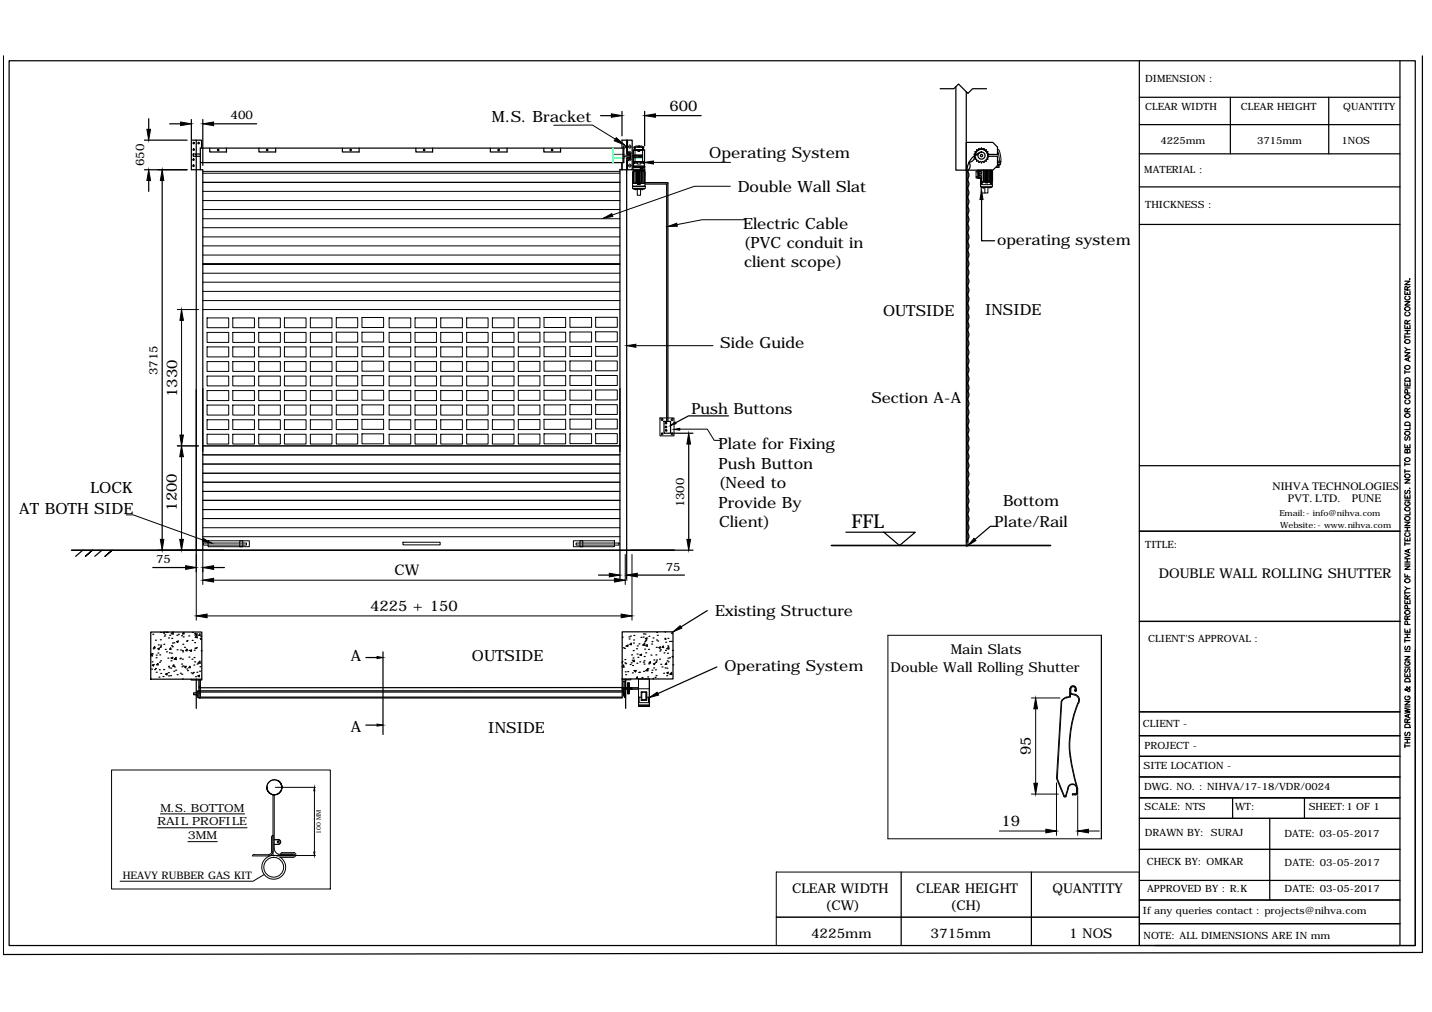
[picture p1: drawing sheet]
<svg xmlns="http://www.w3.org/2000/svg" width="297mm" height="210mm" viewBox="0 0 297 210" stroke-linecap="round" stroke-linejoin="round" font-family="sans-serif">
<!-- layer: 0 -->
<g fill="none" stroke="#000" stroke-width=".25">
<path d="M.7 11.6v186.4l294.3-.4v-186M1.9 12.6h291.7v183.5h-291.7zM195 18.4h2.9l.9-1 2 2 .9-1h2.9M198.3 18v17.3h2.1v-16.3M236.3 12.6v183.5h54.1v-183.5M30 35.2h8.8M30 29.1h8.8M30.8 24.6v2.2M30.8 37.5v2.2M33.6 37.5v74.4M35.2 25.7h2.3M39.7 24.8v4.1"/>
<path d="M40.1 31.9h.6v.5h-.6zM40.7 29.1v85M40.7 32.4h.9M40.7 31.9h.9M41.6 33.7h87.8v-3h-87.8v4.5h.5v78.9M41.8 30.7v-1.6h-2.1v6.1h1.9M42.1 24.8v9.5M43.5 30.7v.8h3.5v-.8M44.3 25.7h8.9M53.7 30.7v.8h3.5v-.8M71 30.7v.8h3.5v-.8M86.3 30.7v.8h3.4v-.8"/>
<path d="M101.7 30.7v.8h3.5v-.8M112.8 30.7v.8h3.5v-.8M124.6 24h2.2M128.6 35.1v85.1M128.6 35.2h.4M129 30.7v-1.6h2.1v6.1h-2.1M129 23.1v5.1M129 33.7v1.5M129.2 32h.2M129.2 30.7v3M129.2 32.8h.2M129.4 32.4h.6"/>
<path d="M130 29.1v91.1M130 30.3h.2M130 34.6h.2M130.2 31.5h.1v1.8h-.1zM130.2 29.1v6.1M130.2 31.7h.1M130.2 31.9h.1M130.2 33h.1M130.2 33.2h.1M130.2 32.1h.6M130.2 32.7h.6M130.3 32h.5v.8h-.5"/>
<path d="M130.3 31.7h.3v1.4h-.3M130.6 32.4h.2M131.3 32.2h2v.4l-2 .1M131.3 32.2v.4M132.6 32.4l.6 .1zM133.7 23.1v7.2M133.8 37.9h4.6M133.8 38.2h4.3M136 24h9.4M138.1 38.1l.2 .2M138.3 38.3v49.1M138.4 37.9l.2 .1"/>
<path d="M138.5 38v49.4M200.4 35.3v77.9h.4v-77.9M200.6 35.5h.1M202.1 32l.2 .3-.2 .2M202.1 32.5l.3 .2-.2 .3M202.1 32.5h.1M202.3 33l.3 .1v.3M202.3 31.5h.1M202.6 31.1v.3l-.3 .1 .1 .3-.3 .2M202.6 33.4h.1M202.6 33.4h.3l.1 .3M203 30.9l-.1 .3-.3-.1"/>
<path d="M203.1 33.7h.1M203.1 33.7l.3-.2 .2 .3M203.6 30.7l-.2 .3-.3-.2M203.6 33.7h.1M203.6 30.7h.1M203.6 31.5a4.1 4.1 0 0 0-3 3.9 1.15 1.15 0 0 0 .4-1.7 1.2 1.2 0 0 0 1.1-1.5 1.12 1.12 0 0 0 1.1-.6M203.6 30.7l.2 .3 .3-.2M204.1 33.7l-.3-.2-.2 .3M204.1 33.7h.1M204.1 30.9l.1 .3 .4-.1v.3l.3 .1M204.5 33.4h-.3l-.1 .3M204.9 33l-.3 .1-.1 .3"/>
<path d="M204.9 32.4h2v2l-1 .9h-5.5M204.9 31.5l-.1 .3 .3 .2M204.9 33h.1M204.9 31.5h.1M204.9 32.3a1.33 1.33 0 0 0-1.3-1.4 1.33 1.33 0 0 0-1.3 1.4M205 32h1.9v-1.5l-1-1h-5.5v5.8M205 32.5l-.2 .2 .1 .3M205.1 32l-.2 .3 .2 .2M236.3 20.2h54.1M236.3 31.9h54.1M236.3 25.9h54.1M236.3 38.8h54.1"/>
<path d="M255.2 20.2v11.7M275.6 20.2v11.7M200.5 44.6a1.16 1.16 0 0 1 0 1.8 1.16 1.16 0 0 1 0 1.8 1.16 1.16 0 0 1 0 1.9M200.5 50.1a1.16 1.16 0 0 1 0 1.8 1.16 1.16 0 0 1 0 1.9 1.21 1.21 0 0 1 0 1.8 1.16 1.16 0 0 1 0 1.8M200.5 57.4a1.16 1.16 0 0 1 0 1.9 1.21 1.21 0 0 1 0 1.8 1.16 1.16 0 0 1 0 1.8 1.21 1.21 0 0 1 0 1.9 1.16 1.16 0 0 1 0 1.8 1.16 1.16 0 0 1 0 1.8M200.5 40.9a1.16 1.16 0 0 0 0-1.8 1.16 1.16 0 0 0 0-1.9 1.16 1.16 0 0 0 0-1.8v76.9M200.5 40.9a1.16 1.16 0 0 1 0 1.8 1.16 1.16 0 0 1 0 1.9M203.6 41.4v8.5h2.7M236.3 46.6h54.1M291.4 58.3h1.1l-1.1 .7h1.1M292.4 57.8v.1zM292.5 59.4l-.6 .4"/>
<path d="M200.5 68.5a1.16 1.16 0 0 1 0 1.8 1.16 1.16 0 0 1 0 1.8M200.5 72.2a1.16 1.16 0 0 1 0 1.8 1.16 1.16 0 0 1 0 1.8 1.16 1.16 0 0 1 0 1.8M200.5 77.7a1.16 1.16 0 0 1 0 1.8 1.16 1.16 0 0 1 0 1.8M291.4 79.4v.6h1.1v-.6M291.4 73.1h1.1l-1.1 .8h1.1M291.4 67.5v.6h1.1v-.6M291.4 62.6h1.1l-1.1 .7h1.1M291.4 60.4v.7h1.1v-.7M291.4 69.5v.7M291.4 76.8v.7M291.4 77.2h1.1M291.4 72.1l.5 .4"/>
<path d="M291.4 69.9h1.1M291.4 69.2h1.1M291.4 68.6h1.1M291.5 78.6a.58 .58 0 0 1 .7-.2 .58 .58 0 0 1 .3 .7h-1.1zM291.5 76a.49 .49 0 0 1 .6-.2 .49 .49 0 0 1 .2 .7 .5 .5 0 0 1-.6 .1 .5 .5 0 0 1-.2-.6zM291.5 63.8a.49 .49 0 0 1 .6-.2 .49 .49 0 0 1 .2 .7 .52 .52 0 0 1-.6 .1 .52 .52 0 0 1-.2-.6zM291.5 70.5a.54 .54 0 0 1 .7-.1 .54 .54 0 0 1 .2 .6 .51 .51 0 0 1-.7 .2 .51 .51 0 0 1-.2-.7zM291.7 64.8a.39 .39 0 0 0-.3 .4 .39 .39 0 0 0 .4 .3h.2a.39 .39 0 0 0 .5-.3 .39 .39 0 0 0-.3-.4M291.7 61.5a.39 .39 0 0 0-.3 .4 .39 .39 0 0 0 .4 .3h.2a.39 .39 0 0 0 .5-.3 .39 .39 0 0 0-.3-.4M291.9 67.2v-.6l-.4-.1-.1 .7h1.1M291.9 60.1v-.6h-.4l-.1 .6h1.1M291.9 60.7v.4"/>
<path d="M291.9 67.7v.4M291.9 68.6v.6M291.9 79.6v.4M292.1 74.3v.5M292.5 74.1l-1.1 .4 1.1 .5M292.5 72.5h-.6l-.5 .4M292.5 66.4l-.6 .4M40.7 80.8v37.8M42.1 80.6v13M137.7 87.4h1.4v2.5h-1.4zM139.3 89.9h4.4M142.9 92.1v19.8"/>
<path d="M151.1 86.3h-8.3l-2.7 1.4M200.5 81a1.16 1.16 0 0 1 0 1.8M200.5 82.8a1.16 1.16 0 0 1 0 1.8 1.16 1.16 0 0 1 0 1.8 1.21 1.21 0 0 1 0 1.9 1.16 1.16 0 0 1 0 1.8 1.16 1.16 0 0 1 0 1.8M200.5 92a1.16 1.16 0 0 1 0 1.8 1.16 1.16 0 0 1 0 1.8M200.5 95.7a1.16 1.16 0 0 1 0 1.8 1.16 1.16 0 0 1 0 1.8 1.16 1.16 0 0 1 0 1.8M236.3 96.6h54.1M291.4 99.5h1.1l-1.1 .7h1.1M291.4 92.2v.7h1.1v-.7M291.4 96v.6M291.4 97.4v.7M291.4 97.7h1.1M291.4 96.3h1.1"/>
<path d="M291.4 80.5h1.1M291.5 98.5a.49 .49 0 0 1 .6-.2 .49 .49 0 0 1 .2 .7 .5 .5 0 0 1-.6 .1 .5 .5 0 0 1-.2-.6zM291.5 95.1a.49 .49 0 0 1 .6-.2 .49 .49 0 0 1 .2 .7 .5 .5 0 0 1-.6 .1 .5 .5 0 0 1-.2-.6zM291.5 89.6a.49 .49 0 0 1 .6-.1 .49 .49 0 0 1 .2 .7 .5 .5 0 0 1-.6 0 .5 .5 0 0 1-.2-.6zM291.5 82.1a.5 .5 0 0 1 .7-.2 .5 .5 0 0 1 .1 .7 .52 .52 0 0 1-.6 0 .52 .52 0 0 1-.2-.5zM291.5 90.6l-.1 .2 .1 .5 .3-.1 .4-.6 .3 .2-.2 .5M291.5 87.6h.8l.2 .7h-1.1zM291.5 85.9a.52 .52 0 0 1 .8-.1 .52 .52 0 0 1 0 .8 .52 .52 0 0 1-.8-.1l-.1-.2zM291.7 83a.39 .39 0 0 0-.3 .4 .39 .39 0 0 0 .4 .4h.2a.39 .39 0 0 0 .5-.3 .39 .39 0 0 0-.3-.5M291.9 93.5l.2-.3h.3l.1 .3v.4h-1.1l.1-.7 .4 .1v.6M291.9 85.4v-.6l-.4-.1-.1 .7h1.1M291.9 92.4v.5"/>
<path d="M292 81.5l-.1-.6-.4-.1-.1 .7h1.1M292.5 88.5v.6h-1.1M292.5 84.7l-.6 .4M17.2 114.1l-1.5 1.3M17.7 115.4l1.5-1.3-1.5 1.3M21.2 114.1l-1.5 1.3M21.8 115.4l1.5-1.3-1.5 1.3M31.7 117.7h6.8M32.8 114.1h13.6M42.1 117.6v1M44.3 117.7h2.3M124.1 119.3h2.3"/>
<path d="M130.9 114.1h12.8M132.2 119.3h9.8M175.5 110.4h14.4l-3.3 2.7-3.3-2.7M200.4 112.3h.4M200.5 101.2a1.16 1.16 0 0 1 0 1.8 1.16 1.16 0 0 1 0 1.8M200.5 104.8a1.16 1.16 0 0 1 0 1.9 1.16 1.16 0 0 1 0 1.8 1.16 1.16 0 0 1 0 1.8M200.5 110.3a1.16 1.16 0 0 1 0 1.9M206.7 109.2h-1.3l-3.1 2.7M236.3 110.2h54.1M291.4 119v.7h1.1M291.4 117.4h1.1l-1.1 .7h1.1M291.4 114.8l1.1 .4-1.1 .4"/>
<path d="M291.4 111.5v.7h1.1v-.7M291.4 108.3h1.1l-1.1 .7h1.1M291.4 102.6v.7h1.1v-.7M291.4 112.4v.7M291.4 117h1.1M291.4 116.6h1.1M291.4 115.9h1.1M291.4 112.8h1.1M291.4 110.1h1.1M291.4 109.4h1.1M291.4 103.7h1.1M291.5 105.4a.49 .49 0 0 1 .6-.2 .49 .49 0 0 1 .2 .7 .52 .52 0 0 1-.6 0 .52 .52 0 0 1-.2-.5z"/>
<path d="M291.5 107.3a.52 .52 0 0 1 .8-.1 .52 .52 0 0 1 0 .7 .52 .52 0 0 1-.8 0l-.1-.3zM291.5 101.7l-.1 .3 .1 .4 .4-.2 .1-.4h.4l.1 .3-.2 .3M291.7 110.5a.39 .39 0 0 0-.3 .5 .39 .39 0 0 0 .4 .3h.2a.39 .39 0 0 0 .5-.3 .39 .39 0 0 0-.3-.5M291.7 104.1a.39 .39 0 0 0-.3 .4 .39 .39 0 0 0 .4 .3h.2a.38 .38 0 0 0 .5-.3 .38 .38 0 0 0-.5-.4v.2M291.9 102.9v.4M291.9 109.4v.7M291.9 111.8v.4M291.9 115.9v.7M291.9 119.3v.4M292.1 114v.5M292.4 101.3h.1M292.5 113.9l-1.1 .4 1.1 .4"/>
<path d="M292.5 106.2v.6h-1.1M31.3 131.1h10.6v9.8h-10.6zM31.3 135.9l.2-.3 .1 .4h-.3M31.4 138.8h.1M31.5 137.3h.1M31.6 135.6h.1M31.6 138l.3-.2-.1 .3zM31.7 131.6h.1M31.8 134.6h.1M32.1 138.9h.1M32.1 134.1l.1 .3h-.3zM32.2 138.7h.1"/>
<path d="M32.2 132.8h.1M32.4 136.4h.1M32.4 135.9h.1M32.4 139.4h.1M32.8 135.5h.1M32.8 137.6v.3h-.3zM32.8 134.6l.2-.2v.3zM32.8 133.8h.1M33 138.9h.1M33.1 137.4h.1M33.1 135.8h.1M33.2 134.3h.1"/>
<path d="M33.3 132.7h.1M33.3 131.2h.1M33.3 137.1h.1M33.3 134.1h.1M33.3 139.7h.1M33.3 133.8h.1M33.9 131.2l.3-.1-.1 .2zM33.9 138.9h.1M34 133.6h.1M34.1 131.9h.1M34.2 131.7h.1M34.3 134.7h.1"/>
<path d="M34.4 139.8l.3-.1-.1 .3zM34.5 135.2h.1M34.6 131.1h.2M34.8 136.5h.1M34.9 139.5h.1M35 138.2h.1M35 132.3h.1M35 138.5h.1M35.1 135.4h.1M35.2 131.8h.1M35.4 138.6h.1M35.4 134.4l.1 .3-.3-.1z"/>
<path d="M35.5 137.1h.1M35.5 136.5l.3-.2v.3zM35.5 135.5h.1M35.6 133.9h.1M35.6 132.4h.1M35.8 133.4h.1M35.8 134.1h.1M35.9 131.1v.4l-.4-.1zM36.1 139.2h.1M36.1 133.3h.1M36.1 137.9v.3h-.3zM36.2 138.3h.1"/>
<path d="M36.3 136.7h.1M36.4 139h.1M36.5 136.3l.1 .5-.5-.1 .4-.3M36.6 133.1l.4-.1-.1 .3zM36.7 131.8h.1M36.7 139.9h.1M36.7 134.8h.1M37 131.6h.1M37.3 136.6h.1M37.4 136.5h.1M37.4 139.6h.1M37.5 134.8h.1"/>
<path d="M37.7 137.7h.1M37.7 131.9h.1M37.7 139.9h.1M37.7 138.3h.1M37.8 136.7h.1M37.8 134.9h.1M37.9 135.2h.1M37.9 133.6h.1M38 138.1h.1M38 132.1h.1M38.1 131.2l.1 .3h-.3zM38.3 134.3h.1"/>
<path d="M38.3 138.3l.3-.1-.1 .3zM38.6 134.7h.1M38.7 133h.1M38.8 138.8h.1M38.8 134.7v.3l-.2-.1zM38.8 132.9h.1M38.9 139.1h.1M39.1 131.9h.1M39.2 136.3h.1M39.2 134.9h.1M39.4 134.9l.3-.1v.3zM39.5 138.5l-.1-.3-.2 .3h.2"/>
<path d="M39.7 139.6h.1M39.8 136.7h.1M39.9 132.8h.1M39.9 131.2h.1M39.9 139.7h.1M40.1 139.5h.1M40.2 138h.1M40.2 136.4h.1M40.3 134.9h.1M40.4 133.3h.1M40.4 137.3h.1M40.4 131.4h.1"/>
<path d="M40.4 131.7h.1M40.4 134.4h.1M40.5 134.5h.1M40.8 134.4h.1M40.8 139.4h.1M40.8 131.8l.1 .5-.4-.1zM40.9 137.7h.1M40.9 131.4l-.1 .3-.3-.1 .4-.1M41.4 139.2h.1M41.5 138.3h.1M41.5 131.5v.3h-.3zM41.5 137.1v.5l-.4-.1z"/>
<path d="M41.5 132.4h.1M41.6 132.6h.1M41.6 132h.1M41.7 135h.1M75.9 136.4h2.3M79.4 135.2v17.1M129.1 132.2h.1M129.1 131h10.5v9.8h-10.5zM129.1 138.3l.3-.3v.4l-.3-.1M129.1 137.2h.1l-.1 .2M129.3 134.4h.1M129.5 134.5h.1"/>
<path d="M129.6 136.8h.1M129.6 137.5h.1M129.7 139.3h.1M129.8 137.7h.1M129.8 139.9h.1M129.8 134h.1M130 133.9l.3-.1-.1 .3zM130.2 139.3h.1M130.5 132.1h.1M130.5 132.5h.1M130.7 133.7l.2-.3 .1 .3zM130.7 137.8h.1"/>
<path d="M130.8 131.9h.1M130.9 137.5h.1M131 135.8h.1M131.1 136.9h.1M131.2 139.6h.1M131.2 138h.1M131.3 136.5h.1M131.3 134.9h.1M131.4 133.4h.1M131.4 132.7h.1M131.5 131.8h.1M131.5 139.1h.1"/>
<path d="M131.6 136.9v.3h-.3zM131.6 139.2l.3-.1v.2zM132 134.6h.1M132.1 137.6h.1M132.2 135.7h.1M132.2 134h.1M132.3 136.3h.1M132.5 139.5h.1M132.5 133.5h.1M132.7 139.4h.1M132.7 137.3h.1M132.7 135.8l.4-.1-.1 .3z"/>
<path d="M133 132.2h.1M133.4 133.8h.1M133.4 132.2h.1M133.5 137.4h.1M133.5 131.5h.1M133.5 139.3h.1M133.6 137.7h.1M133.6 137.1h.1M133.6 136.2h.1M133.7 134.6h.1M133.7 133.4l.1 .4h-.4l.3-.4M133.8 133.1h.1"/>
<path d="M133.8 131.5h.1M133.9 132.4l.3-.1-.1 .3zM133.9 135.4h.1M133.9 132.8h.1M134 139.1l.4-.4v.4zM134.2 133.7l.1 .3h-.3zM134.4 138.7h.1M134.5 134.7h.1M134.6 137.7h.1M134.6 132h.1M134.9 137.5v-.3l-.3 .3h.3M135 135.9h.1"/>
<path d="M135.2 133.6h.1M135.2 139.5h.1M135.2 139h.1M135.2 133.1h.1M135.5 132.3h.1M135.6 138.5h.1M135.6 136.9h.1M135.7 137.8l.2-.2-.4 .1 .2 .2M136 138.9h.1M136 137.4h.1M136 135.8h.1M136.1 137.1h.1"/>
<path d="M136.1 134.3h.1M136.2 132.7h.1M136.2 136.9h.1M136.2 131.2h.1M136.3 131.8h.1M136.4 133h.1M136.7 134.3l.3-.1-.1 .3zM136.8 136.7h.1M136.8 135h.1M137 134.8h.1M137.1 137.8h.1M137.3 138.3h.1"/>
<path d="M137.6 134l.1 .3h-.3zM137.7 139.6h.1M137.7 135.4h.1M137.9 132.4h.1M138 138.5h.1M138 132.6h.1M138 131h.1M138 134.9h.1M138.1 133.2h.1M138.2 137.5l.1 .3h-.3l.2-.3M138.3 138.6h.1M138.3 139.6l.3-.2-.1 .3z"/>
<path d="M138.4 137.1h.1M138.5 135.5h.1M138.5 134h.1M138.5 132.4h.1M138.5 136.5h.1M138.6 137.3h.1M138.7 134.2l.1 .4h-.5zM138.9 133h.1M138.9 136.4h.1M139.1 139.8h.1M139.3 133h.1M139.3 131.4h.1"/>
<path d="M139.3 139.5v.4h-.3zM139.5 134.9h.1M139.6 137.9h.1M139.6 136.1l-.2 .1 .2 .1M146.7 126.6l-5.4 3.4M148.7 138.3l-12.3 5.6M290.4 128.9h-54.1h54.1M291.4 139.7v.7h1.1v-.7M291.4 136.2h1.1l-1.1 .7h1.1M291.4 130.5v.6h1.1v-.6M291.4 124.5v.7h1.1v-.7M291.4 122.6v.7"/>
<path d="M291.4 132.5v.7M291.4 138.4h1.1M291.4 135.1h1.1M291.4 132.9h1.1M291.4 132.2h1.1M291.4 131.6h1.1M291.4 123h1.1M291.4 121.7l.5 .4M291.5 126.8a.49 .49 0 0 1 .6-.2 .49 .49 0 0 1 .2 .7 .52 .52 0 0 1-.6 .1 .52 .52 0 0 1-.2-.6zM291.5 120.2a.49 .49 0 0 1 .6-.2 .49 .49 0 0 1 .2 .7 .5 .5 0 0 1-.6 .1 .5 .5 0 0 1-.2-.6zM291.5 138.7l-.1 .3 .1 .4 .3-.1 .4-.6 .3 .3-.2 .4M291.5 134.1l-.1 .2 .1 .5 .3-.1 .4-.6 .3 .2-.2 .5"/>
<path d="M291.7 137.2a.39 .39 0 0 0-.3 .5 .39 .39 0 0 0 .4 .3h.2a.38 .38 0 0 0 .5-.4 .38 .38 0 0 0-.5-.4v.3M291.9 128.5v-.7h-.4l-.1 .7h1.1M291.9 124.2v-.6h-.4l-.1 .6h1.1M291.9 124.8v.4M291.9 130.7v.4M291.9 131.6v.6M291.9 139.9v.5M292 129.5l-.1-.7h-.4l-.1 .7h1.1M292 126.3l-.1-.7h-.4l-.1 .7h1.1M292.5 122.1h-.6l-.5 .4M292.5 127.7l-.6 .4M292.5 123.5l-.6 .4"/>
<path d="M293.6 134.9v61.2h-54M33 140.4h.1M33.8 140.3h.1M35 140.2h.1M35.4 140.2h.1M37.8 140.8h.1M39.7 140.9v.1h2.2v-.1M40.5 140.4h.1M40.7 143.7h-.5v.4h.5M40.7 140.9v6M40.7 143.5h.3M40.7 144.3h.3"/>
<path d="M41 140.2l.4-.1-.1 .3zM41.3 141v3.8h.3v-3.8M41.3 142.3h.3M41.3 143.8h.3M41.3 143.5h.3M41.6 143.5h87.5M41.6 144.6h87.5M75.9 150.4h2.3M129.1 143.3h-88.1v1.4h.3M129.1 140.8v4h-87.7M129.1 142.6h-87.8M129.4 143.7h.2l-.1 .6z"/>
<path d="M129.7 141v3.7a.63 .63 0 0 1-.3-.9l-.1-.2 .3-.6v-1.7h-.4l.1 2.3M129.8 140.9v6M130.2 142.9h-1.1v-.3h1.1v1.3h.3v-1.3h.6v.3h-.6M130.2 142.9v-1.3h.3v1.3M130.2 142.3h.3M130.2 143.8h.3M130.2 143.3h.3M130.2 141.8h.3M130.2 142h.3M130.2 142.2h.3M130.2 142.4h.3M130.2 142.5h.3"/>
<path d="M130.2 142.7h.3M130.2 142.9h.3M130.2 143.1h.3M130.2 143.2h.3M130.2 143.5h.3M130.2 143.6h.3M130.2 142.1h.3M130.2 142.6h.3M130.2 143h.3M130.2 143.4h.3M130.2 143.7h.3M130.8 140.8v.2h-1.7"/>
<path d="M132.2 140.4v.3h-.2zM132.4 142.6h-3.2v.3h3.2M132.4 140.8h2.3M133.2 140.5h.1M134.4 140.4h.1M135.5 140.8v-.1v.1M135.9 140.5h.1M136.1 140.2h.1M138.3 140.2h.1M236.3 147.6h54.1M236.3 152.6h54.1M236.3 156.9h54.1"/>
<path d="M291.4 146.9l1.1 .3-1.1 .2 1.1 .3-1.1 .2M291.4 145.5h1.1l-1.1 .7h1.1M291.4 154.7h1.1M291.4 154.3v.8M291.4 154.1h1.1M291.4 153.4h1.1M291.4 153h1.1M291.4 146.6h1.1M291.5 140.9a.58 .58 0 0 1 .7-.2 .58 .58 0 0 1 .3 .7h-1.1zM291.5 151.9l-.1 .2 .1 .5 .3-.1 .4-.6 .3 .2-.2 .5M291.5 150.3h.8l.2 .6h-1.1zM291.7 144.4a.39 .39 0 0 0-.3 .4 .39 .39 0 0 0 .4 .3h.2a.38 .38 0 0 0 .5-.3 .38 .38 0 0 0-.5-.4v.2"/>
<path d="M291.9 142.4l-.2 .1a.66 .66 0 0 1 .7 .9h-.4l-.3-.5-.3 .1 .1 .2 .5-.2 .4-.3v-.3M291.9 149.8v-.6h-.4l-.1 .6h1.1M291.9 153.4v.7M292.1 148.2v.5M292.5 148.1l-1.1 .4 1.1 .4M292.5 149.1l-.6 .4M236.3 161.1h54.1M236.3 169.7h54.1M236.3 176.2h54.1M255.7 165.5v4.2M263.4 169.7v17M270.6 165.5v4.2"/>
<path d="M290.4 165.5h-54.1h54.1M186.9 180.9v15.2M213.9 180.9v15.2M236.3 186.7h54.1M236.3 191.6h54.1M236.3 182.6h54.1"/>
<circle cx="40.1" cy="33.1" r=".15"/>
<circle cx="40.1" cy="34.4" r=".15"/>
<circle cx="40.2" cy="29.7" r=".15"/>
<circle cx="40.2" cy="31" r=".15"/>
<circle cx="41.2" cy="29.7" r=".15"/>
<circle cx="45.3" cy="31.1" r=".15"/>
<circle cx="55.4" cy="31.1" r=".15"/>
<circle cx="72.7" cy="31.1" r=".15"/>
<circle cx="88" cy="31.1" r=".15"/>
<circle cx="103.4" cy="31.1" r=".15"/>
<circle cx="114.5" cy="31.1" r=".15"/>
<circle cx="129.5" cy="30.4" r=".23"/>
<circle cx="130.6" cy="34.3" r=".23"/>
<circle cx="130.6" cy="33" r=".23"/>
<circle cx="130.6" cy="30.4" r=".23"/>
<circle cx="130.6" cy="31.8" r=".23"/>
<circle cx="203.6" cy="32.3" r=".74"/>
<circle cx="203.6" cy="32.3" r=".23"/>
<circle cx="138.1" cy="88.6" r=".15"/>
<circle cx="138.1" cy="87.8" r=".15"/>
<circle cx="138.2" cy="89.3" r=".15"/>
</g>
<g fill="#000" stroke="#000" stroke-width=".21">
<path d="M30.8 35.2l.4 2.3h-.7zM30.5 26.8h.7l-.4 2.3zM33.6 35.2l.4 2.3h-.7zM37.5 25.3l2.2 .4-2.2 .4zM42.1 25.7l2.2-.4v.8zM126.8 23.6l2.2 .4-2.2 .3zM127.8 28.6l1.7 1.4-2.1-.8zM133.6 33.7l1.9-.3v.6zM133.7 24l2.3-.4v.7zM125.2 45.2l1.7-.9 .2 .6zM138.5 47l1.9-.7 .1 .6zM203.6 39.5l.3 1.9h-.6z"/>
<path d="M37.7 64.2l.3 2.2h-.7zM130 71.7l1.9-.3v.6zM37.7 92.5l.3 2.2h-.7zM37.3 90.2h.7l-.3 2.3zM139.1 88.3l.9-.8 .2 .4zM139.8 89.1l1.2-.3v.4zM142.9 89.9l.3 2.2h-.7zM33.3 111.9h.7l-.4 2.2zM37.3 111.9h.7l-.3 2.2zM38.5 117.3l2.2 .4-2.2 .4zM42.2 111.7l1.7 .9-1.9-.3zM42.1 117.7l2.2-.4v.8z"/>
<path d="M42.1 120.3l2.2-.3v.7zM126.4 118.9l2.2 .4-2.2 .4zM127.5 120l2.2 .3-2.2 .4zM130 119.3l2.2-.4v.8zM142.5 111.9h.7l-.3 2.2zM202 111.7l.4 .4-1.6 1zM40.7 127.7l2.3-.3v.7zM78.2 136.2l1.2 .2-1.2 .2zM128.8 127.4l2.3 .3-2.3 .4zM139.6 131l1.5-1.2 .3 .5zM78.2 150.2l1.2 .2-1.2 .2zM134.7 144.7l1.6-1.1 .3 .6z"/>
<path d="M214.8 144.8l.4 2.2h-.8zM65.2 163.3l.1 .7h-.2zM65.1 176.7h.2l-.1 .7zM214.4 162.5h.8l-.4 2.2zM216.9 172l2.2 .4-2.2 .3zM223.5 172.4l2.3-.4v.7z"/>
</g>
<path d="M14.8 114.1h125.1M172.5 113.1h45.4" fill="none" stroke="#000" stroke-width=".34"/>
<g fill="none" stroke="#000" stroke-width=".21">
<path d="M42.1 35.5h86.5M42.1 35.9h86.5M42.1 37.8h86.5M42.1 39.7h86.5M114.9 26l8-.1 4.7 3M128.6 37.8h-86.5h86.5M131.2 38h2.6v.6h-2.6h2.6v.5h-2.6zM131.3 38h2.5M131.3 35.2v.2h2.5v-.2M131.3 35.2h2.5M131.3 39.1h2.4v.1h-2.4zM131.3 31.1v3.5h2.5l-.1-3.5"/>
<path d="M131.3 34.8v.4M131.4 31.2l.1 2.4M131.4 35.3h.3v.1h-.3zM131.4 35.3l.1 .1zM131.4 31.1h2.3M131.4 33.5h2.3M131.4 31.1h.1M131.4 31.1h.9h-.6v2.5h1.6v-2.5h-.6h.5v-.1h-1.4v.1h.5v.3h.4M131.4 33.6h.1M131.4 34h.1M131.5 31.1l-.1 .1M131.5 34l-.1 .4h2.3v-.4h-.2"/>
<path d="M131.5 35.6l-.1 .1v2.1l.1 .1M131.5 35.4v2.6l-.3-.1v-2.3l.3-.1-.2 .2v2.2l.2 .1M131.5 33.6l.2 .1-.2 .2M131.6 30.5l.3-.2h1.2l.4 .2v.2l-.4-.1h-1.2l-.3 .1zM131.6 30.5l-.1 .2h.1v.3h1.8v-.3v.3M131.6 35.3l.1 .1zM131.7 33.8h.5M131.7 39.2h.3v.2h-.3zM131.7 33.6h1.6M131.7 30.7v.3M131.8 35.5h1.5v2.3h-1.5zM131.8 35.2h1.5v.2h-1.5z"/>
<path d="M131.9 30.6l-.3 .1M132 35.5l.1 2.3zM132.2 33.5h.8v.5h-.8zM132.2 39.2h.7v1.3h-.7zM132.3 35.5v2.3zM132.3 30.4l.1 .1zM132.3 38h.4v.3h-.4zM132.3 38l.1 .3zM132.4 31.3v.1M132.4 30.3h.3v.3h-.3zM132.5 35.5l.1 2.3zM132.7 38v.3z"/>
<path d="M132.7 35.5v2.3zM132.7 30.4l.1 .1zM132.7 31.3v-.2h1v2.5M132.8 34.8h-1.5v-.2h2.5v.2h-.4M132.8 34.6h.6v.1h-.6zM132.8 34.6l.1 .1zM132.8 34.7h.6v.3h-.6zM132.9 34.7h.4zM132.9 35h.4M132.9 34.7v.3M133 33.8h.4M133 35.5v2.3z"/>
<path d="M133.1 39.2h.2v.2h-.2zM133.1 30.6l.4 .1M133.3 34.6l.1 .1zM133.3 30.7v.3M133.3 34.7v.3M133.3 35.3h.4v.1h-.4zM133.3 35.3l.1 .1zM133.5 30.5v.2h-.1M133.5 35.6v2.3M133.5 35.4v2.6l.3-.1v-2.3l-.3-.1 .3 .2-.1 2.2-.2 .1M133.5 33.6h.1M133.6 33.6l-.2 .1 .2 .2"/>
<path d="M133.6 35.3l.1 .1zM133.7 34.8l.1 .4M133.7 31.1h.1M135.5 33.7h16M151.5 38.6h-7.5l-17 6M202.5 36.7v.2h.3M202.5 35.7h.3M202.8 35.4h-.3v1.3h.3M203 35.3v1.7M203.2 35.3v.3M203.2 36.1v.3M203.2 36.9v.1"/>
<path d="M203.4 37.7v.6M203.4 37.8h2.5M203.5 37v.6l.2 .1M203.5 37.8h.2v.1h-.2zM203.5 37.7h2.4M203.5 38.7v.2h2.2v-.2M203.5 38.9v1.1h.8M203.6 37.9l.1 .1zM203.6 38l.1 .2zM203.7 37.6l-.1-.6h-.8v-1.7h3.1v3h-2.5v.4h2.5v-.4M203.7 35.3v2.4l-.3-.1v-.6M203.9 38.9h.2v.1h-.2z"/>
<path d="M204 37.7v-2.4v2.4M204 39h.1M204.1 35.3v2.4M204.2 35.3v2.4M204.3 38.9v1.1h.6v-1.1M204.4 35.3v.5M204.4 35.9v1.1M204.4 37.1v.6M204.5 37.8h.4v.2h-.4zM204.6 35.3v2.4M204.7 35.3v2.4M204.8 35.3v2.4"/>
<path d="M205.1 37.7h.1M205.1 35.3v2.3M205.2 38.9l.2 .1zM205.3 35.3v2.4M205.3 37.8h.4v.2h-.4zM205.5 38h.2zM205.5 35.3v2.4M205.5 38l.1 .2zM205.6 35.4v2.2M205.6 35.4l.2 .1v2.1l-.2 .1M205.6 35.3v2.4l.3-.1v-2.2l-.3-.1M206.9 33.4h.7v.3h-.7"/>
<path d="M206.9 31.1h.2M206.9 34.1h.6M206.9 31.3l.3 .8 .1 1.3M207.2 31l.3 1 .1 1.4M207.2 34.2v.2h-.4M207.2 34.4v.3h-.7M207.3 33.7l-.1 .4M207.4 34.1l-.5 .1M207.6 33.7l-.1 .4M42.1 58.5h86.5M42.1 56.7h86.5M42.1 52.9h86.5"/>
<path d="M42.1 51h86.5M42.1 49.1h86.5M42.1 47.2h86.5M42.1 45.4h86.5M42.1 43.5h86.5M42.1 41.6h86.5M128.6 54.8h-86.5h86.5M154.5 45.6h-8.9l-5.2 1M36.8 64.2h4.4M37.7 66.4v23.8M42.1 64.2h86.5M42.1 62.3h86.5"/>
<path d="M42.1 60.4h86.5M43 65.9h4.4v2.1h-4.4zM43 68.9h4.4v2.1h-4.4zM43 72h4.4v2h-4.4zM43 75h4.4v2h-4.4zM43 78h4.4v2h-4.4zM48.3 65.9h4.5v2.1h-4.5zM48.3 68.9h4.5v2.1h-4.5zM48.3 72h4.5v2h-4.5zM48.3 75h4.5v2h-4.5zM48.3 78h4.5v2h-4.5zM53.7 65.9h4.5v2.1h-4.5z"/>
<path d="M53.7 68.9h4.5v2.1h-4.5zM53.7 72h4.5v2h-4.5zM53.7 75h4.5v2h-4.5zM53.7 78h4.5v2h-4.5zM59 65.9h4.5v2.1h-4.5zM59 68.9h4.5v2.1h-4.5zM59 72h4.5v2h-4.5zM59 75h4.5v2h-4.5zM59 78h4.5v2h-4.5zM64.4 65.9h4.5v2.1h-4.5zM64.4 68.9h4.5v2.1h-4.5zM64.4 72h4.5v2h-4.5z"/>
<path d="M64.4 75h4.5v2h-4.5zM64.4 78h4.5v2h-4.5zM69.8 65.9h4.4v2.1h-4.4zM69.8 68.9h4.4v2.1h-4.4zM69.8 72h4.4v2h-4.4zM69.8 75h4.4v2h-4.4zM69.8 78h4.4v2h-4.4zM75.1 65.9h4.5v2h-4.5zM75.1 68.9h4.5v2h-4.5zM75.1 71.9h4.5v2.1h-4.5zM75.1 74.9h4.5v2.1h-4.5zM75.1 77.9h4.5v2.1h-4.5z"/>
<path d="M80.7 65.9h4.5v2.1h-4.5zM80.7 68.9h4.5v2.1h-4.5zM80.7 72h4.5v2h-4.5zM80.7 75h4.5v2h-4.5zM80.7 78h4.5v2h-4.5zM86.1 65.9h4.4v2.1h-4.4zM86.1 68.9h4.4v2.1h-4.4zM86.1 72h4.4v2h-4.4zM86.1 75h4.4v2h-4.4zM86.1 78h4.4v2h-4.4zM91.4 65.9h4.5v2.1h-4.5zM91.4 68.9h4.5v2.1h-4.5z"/>
<path d="M91.4 72h4.5v2h-4.5zM91.4 75h4.5v2h-4.5zM91.4 78h4.5v2h-4.5zM96.8 65.9h4.4v2.1h-4.4zM96.8 68.9h4.4v2.1h-4.4zM96.8 72h4.4v2h-4.4zM96.8 75h4.4v2h-4.4zM96.8 78h4.4v2h-4.4zM102.1 65.9h4.5v2.1h-4.5zM102.1 68.9h4.5v2.1h-4.5zM102.1 72h4.5v2h-4.5zM102.1 75h4.5v2h-4.5z"/>
<path d="M102.1 78h4.5v2h-4.5zM107.5 65.9h4.5v2.1h-4.5zM107.5 68.9h4.5v2.1h-4.5zM107.5 72h4.5v2h-4.5zM107.5 75h4.5v2h-4.5zM107.5 78h4.5v2h-4.5zM112.8 65.9h4.5v2h-4.5zM112.8 68.9h4.5v2h-4.5zM112.8 71.9h4.5v2.1h-4.5zM112.8 74.9h4.5v2.1h-4.5zM112.8 77.9h4.5v2.1h-4.5zM118.2 65.9h4.5v2h-4.5z"/>
<path d="M118.2 68.9h4.5v2h-4.5zM118.2 71.9h4.5v2h-4.5zM118.2 74.9h4.5v2h-4.5zM118.2 77.9h4.5v2.1h-4.5zM123.6 65.8h4.4v2.1h-4.4zM123.6 68.8h4.4v2.1h-4.4zM123.6 71.9h4.4v2h-4.4zM123.6 74.9h4.4v2h-4.4zM123.6 77.9h4.4v2.1h-4.4zM131.9 71.7h16M36.8 92.5h4.4M37.7 94.7v17.2"/>
<path d="M42.1 98.2h86.5M42.1 96.3h86.5M42.1 94.3h86.5M42.1 92.5h86.5M43 81h4.4v2.1h-4.4zM43 84h4.4v2.1h-4.4zM43 87.1h4.4v2h-4.4zM43 90.1h4.4v2h-4.4zM48.3 81h4.5v2.1h-4.5zM48.3 84h4.5v2.1h-4.5zM48.3 87.1h4.5v2h-4.5zM48.3 90.1h4.5v2h-4.5z"/>
<path d="M53.7 81h4.5v2.1h-4.5zM53.7 84h4.5v2.1h-4.5zM53.7 87.1h4.5v2h-4.5zM53.7 90.1h4.5v2h-4.5zM59 81h4.5v2.1h-4.5zM59 84h4.5v2.1h-4.5zM59 87.1h4.5v2h-4.5zM59 90.1h4.5v2h-4.5zM64.4 81h4.5v2.1h-4.5zM64.4 84h4.5v2.1h-4.5zM64.4 87.1h4.5v2h-4.5zM64.4 90.1h4.5v2h-4.5z"/>
<path d="M69.8 81h4.4v2h-4.4zM69.8 84h4.4v2h-4.4zM69.8 87h4.4v2.1h-4.4zM69.8 90h4.4v2.1h-4.4zM75.1 81h4.5v2h-4.5zM75.1 84h4.5v2h-4.5zM75.1 87h4.5v2.1h-4.5zM75.1 90h4.5v2.1h-4.5zM80.7 81h4.5v2.1h-4.5zM80.7 84h4.5v2.1h-4.5zM80.7 87.1h4.5v2h-4.5zM80.7 90.1h4.5v2h-4.5z"/>
<path d="M86.1 81h4.4v2.1h-4.4zM86.1 84h4.4v2.1h-4.4zM86.1 87.1h4.4v2h-4.4zM86.1 90.1h4.4v2h-4.4zM91.4 81h4.5v2.1h-4.5zM91.4 84h4.5v2.1h-4.5zM91.4 87.1h4.5v2h-4.5zM91.4 90.1h4.5v2h-4.5zM96.8 81h4.4v2.1h-4.4zM96.8 84h4.4v2.1h-4.4zM96.8 87.1h4.4v2h-4.4zM96.8 90.1h4.4v2h-4.4z"/>
<path d="M102.1 81h4.5v2.1h-4.5zM102.1 84h4.5v2.1h-4.5zM102.1 87.1h4.5v2h-4.5zM102.1 90.1h4.5v2h-4.5zM107.5 81h4.5v2h-4.5zM107.5 84h4.5v2h-4.5zM107.5 87h4.5v2.1h-4.5zM107.5 90h4.5v2.1h-4.5zM112.8 81h4.5v2h-4.5zM112.8 84h4.5v2h-4.5zM112.8 87h4.5v2.1h-4.5zM112.8 90h4.5v2.1h-4.5z"/>
<path d="M118.2 80.9h4.5v2.1h-4.5zM118.2 83.9h4.5v2.1h-4.5zM118.2 86.9h4.5v2.1h-4.5zM118.2 90h4.5v2h-4.5zM123.6 80.9h4.4v2.1h-4.4zM123.6 83.9h4.4v2.1h-4.4zM123.6 86.9h4.4v2.1h-4.4zM123.6 89.9h4.4v2.1h-4.4zM136.9 86.7h2.9v3.7h-2.9zM141 89h5.7l1.5 2.3h1.1M26.2 106.8h1.4l14.5 5.2M36.8 114.1h4.4"/>
<path d="M40.7 115v13.6M42.1 111.3h86.5M42.1 109.5h86.5M42.1 107.6h86.5M42.1 105.7h86.5M42.1 103.8h86.5M42.1 101.9h86.5M42.1 100h86.5M42.1 113.9v7.3M42.2 112.6h8.9v.5h-8.9zM43.2 112.2h8.5v1.2h-8.5zM49.7 112.2h.7v1.2h-.7z"/>
<path d="M83.6 112.5h7.7v.5h-7.7zM118.9 112.2h8.6v1.2h-8.6zM119.5 112.6h8.9v.5h-8.9zM120.3 112.2h.6v1.2h-.6zM129.7 115v6.2M131.1 115v13.6M43 127.7h85.8M44.3 120.3h83.2M184.2 131.8h44.3v42.2h-44.3zM23.1 159.7h45.4v24.7h-45.4zM213.9 144.8h6M214.8 147v15.5"/>
<path d="M220.1 145.4l-1 16.1M220.2 145.4l-.9 16.1 1.5 3.6h.2l.5-1.5M221.2 144.6l-.6 .3-.4 .5M221.3 144.7l-.6 .3-.4 .4M221.9 142.8v1.7l-.7 .1M221.9 142.9a.66 .66 0 0 1 .7-.7 .66 .66 0 0 1 .7 .7M221.9 152.4l-.1 2 .2 2.6M222 157l.5 3 .8 3M222 144l1 .2M222.1 156.9l.5 3.1 .9 3.5v1.2l-.3 .2h-.8v-.3h.7l.2-.1v-.9M222.1 142.9l.1 .9a1.44 1.44 0 0 1 1.6 1.9l-.1 .2M222.2 142.9a.44 .44 0 0 1 .4-.5 .44 .44 0 0 1 .4 .6"/>
<path d="M222.9 143.2l.2 .2 .2-.1M223 144.2a1.08 1.08 0 0 1 .6 1.6M223 143.1l-.1 .1M223 143v.3l.1-.1M223.1 143.3a.61 .61 0 0 0-.3-1 .61 .61 0 0 0-.8 .6l.1 1.7-.9 .2M223.3 142.9v.4M223.6 145.9a23.3 23.3 0 0 0-1.7 6.5M223.7 145.9a22.3 22.3 0 0 0-1.6 11.1M32.7 171.7h18.6M33.3 168.8h17.4M39 174.6h6.1M52.6 177.3h3.1"/>
<path d="M55.3 163.3h.1M56 164.5a1.55 1.55 0 0 1 .2-2.6 1.55 1.55 0 0 1 2.2 1.4 1.55 1.55 0 0 0-2.3-1.4 1.55 1.55 0 0 0 0 2.7M56.3 173.6v3M56.4 176.6a.66 .66 0 0 1-.7 .6M56.5 164.8l.1 .2M56.6 165v12.4h4.2M56.6 176.6a.98 .98 0 0 1-.9 .9h-3.3l.3-.3M56.6 173.3l-.2 .3M56.9 164.9v11a1.29 1.29 0 0 0 .9 1.3M56.9 174.1h.8M56.9 174.2h.8M56.9 175.2h.8"/>
<path d="M56.9 175.1h.8M57.1 163.3h8.3M57.4 177.5a2.48 2.48 0 0 0-3.1 2.8 2.48 2.48 0 0 0 3.9 1.6 2.48 2.48 0 0 0-.1-4.1M57.7 174.1a.53 .53 0 0 1 .5 .5 .53 .53 0 0 1-.5 .6M57.7 174.2a.44 .44 0 0 1 .5 .4 .44 .44 0 0 1-.5 .5M57.7 162a1.55 1.55 0 0 1-.1 2.6 1.55 1.55 0 0 1-2.2-1.3M57.8 161.9a1.59 1.59 0 0 1-.1 2.8 1.59 1.59 0 0 1-2.4-1.4M57.8 177.2h2.7M58.1 177.8h2.8M58.2 177.2h2.7M58.2 177.1l.3-.2h2.4a.47 .47 0 0 1 .5 .4 .47 .47 0 0 1-.5 .5M58.5 163.3h.1"/>
<path d="M60.5 177.2l.3 .2M60.9 177.1l.2 .2-.2 .2h-3.5M61 177.4h4.4M65.2 164v12.7M207.3 172.4h9.6M213.9 164.7h5.6M219.1 162.4v10.9M219.2 161.6l1.4 3.6 .3 .1 .3-.2M223.2 163a.99 .99 0 0 0-1.1-.4 .99 .99 0 0 0-.6 1M223.3 163.1l.1 .5v1l-1 .1M223.3 163.6a.87 .87 0 0 0-.8-.9 .87 .87 0 0 0-.9 .9l-.5 1.6M223.5 165v8.3"/>
<path d="M225.8 172.4h2.2M54.8 181.4l-2.3 1.4h-27.6M161 180.9h75.3v9.3h-75.3zM161 190.2h75.3v5.9h-75.3z"/>
<circle cx="131.5" cy="33.7" r=".06"/>
<circle cx="131.5" cy="33.7" r=".15"/>
<circle cx="132.5" cy="31.2" r=".06"/>
<circle cx="132.6" cy="30.4" r=".06"/>
<circle cx="133.6" cy="33.7" r=".06"/>
<circle cx="133.6" cy="33.7" r=".15"/>
<circle cx="203.3" cy="35.8" r=".28"/>
<circle cx="203.3" cy="36.7" r=".28"/>
<circle cx="203.3" cy="35.8" r=".23"/>
<circle cx="203.3" cy="36.7" r=".23"/>
<circle cx="204.4" cy="35.9" r=".06"/>
<circle cx="204.4" cy="37" r=".06"/>
<circle cx="205.1" cy="37.6" r=".06"/>
<circle cx="137.3" cy="87" r=".19"/>
<circle cx="137.3" cy="90" r=".19"/>
<circle cx="139.4" cy="90" r=".19"/>
<circle cx="139.4" cy="87" r=".19"/>
<circle cx="56.8" cy="179.9" r="2.05"/>
<circle cx="57.7" cy="174.6" r=".19"/>
</g>
<!-- layer: WALL -->
<path d="M132.4 140.8v5.7M132.4 146.5h2.3M132.4 146.4h2.3M132.4 146.2h2.3M132.4 142.9h2.3M133 143.5h1.1v1.8h-1.1zM133 144.6h-.4v1.1h1.9v-1.1h-.4M133.1 143.6h.9v1.5h-.9zM134.1 143.5v1.8M134.7 140.8v5.7h-2.3h2.3z" fill="none" stroke="#000" stroke-width=".21"/>
<!-- layer: 0 -->
<g fill="none" stroke="#f00" stroke-width=".25">
<path d="M129.2 30.5h.3M129.5 30.6v.2M129.5 30v.6M129.6 30.5h.2M130 32.4h.1M130.1 31.7h.3M130.1 33.1h.2M130.2 32.4h.1M130.3 30.5h.3M130.3 32.4h.2M130.3 31.8h.3M130.3 33h.7"/>
<path d="M130.3 34.4h.7M130.6 32.4h.1M130.6 31.8h.1M130.6 34.4v.3M130.6 32.4h.2M130.6 30v.8M130.6 31.4v.7M130.6 32.7v.7M130.6 34v.3M130.7 30.5h.2M130.7 31.8h.2M130.9 32.4h.1"/>
</g>
<path d="M127.1 32.1h6.2v.6l-6.1 .1-.1-.1zM133.3 32.3h-2.4v.2h2.4" fill="none" stroke="#0f0" stroke-width=".25"/>
<path d="M127.1 30.8v2.9M127.1 32.1h.1M127.1 32.7h.1M127.2 30.8v2.9" fill="none" stroke="#0ff" stroke-width=".25"/>
<text font-size="4" x="176.6" y="109.5">FFL</text>
<g font-size="3.2">
<text x="102.1" y="25.3">M.S. Bracket</text>
<text x="147.1" y="32.8">Operating System</text>
<text x="153" y="39.8">Double Wall Slat</text>
<text x="154.2" y="47.4">Electric Cable</text>
<text x="154.2" y="51.4">(PVC conduit in</text>
<text x="206.8" y="50.9">operating system</text>
<text x="154.3" y="55.4">client scope)</text>
<text x="183.2" y="65.5">OUTSIDE</text>
<text x="204.3" y="65.3">INSIDE</text>
<text x="149.4" y="72.2">Side Guide</text>
<text x="180.7" y="83.6">Section A-A</text>
<text x="143.4" y="85.8">Push Buttons</text>
<text x="149" y="93.2">Plate for Fixing</text>
<text x="149" y="97.2">Push Button</text>
<text x="149" y="101.2">(Need to</text>
<text x="4" y="106.6">AT BOTH SIDE</text>
<text x="18.8" y="102.2">LOCK</text>
<text x="149" y="105.3">Provide By</text>
<text x="208.1" y="104.9">Bottom</text>
<text x="149.2" y="109.3">Client)</text>
<text x="206.3" y="109.3">Plate/Rail</text>
<text x="148.4" y="127.7">Existing Structure</text>
<text x="72.8" y="137.1">A</text>
<text x="97.9" y="137.1">OUTSIDE</text>
<text x="150.3" y="139.2">Operating System</text>
<text x="72.8" y="151.8">A</text>
<text x="101.3" y="152">INSIDE</text>
</g>
<g font-size="3">
<text x="138.9" y="23">600</text>
<text x="36.7" y="82.4" transform="rotate(-90 36.7 82.4)">1330</text>
<text x="36.7" y="105.9" transform="rotate(-90 36.7 105.9)">1200</text>
<text x="81.9" y="119.4">CW</text>
<text x="76.8" y="126.8">4225 + 150</text>
<text x="213.9" y="156.7" transform="rotate(-90 213.9 156.7)">95</text>
<text x="207.8" y="171.4">19</text>
</g>
<g font-size="2.8">
<text x="240.4" y="119.8">DOUBLE WALL ROLLING SHUTTER</text>
<text x="197.2" y="135.7">Main Slats</text>
<text x="184.7" y="139.3">Double Wall Rolling Shutter</text>
<text x="164.3" y="185.3">CLEAR WIDTH</text>
<text x="190.1" y="185.3">CLEAR HEIGHT</text>
<text x="218.3" y="185.3">QUANTITY</text>
<text x="171.2" y="188.8">(CW)</text>
<text x="197.1" y="188.8">(CH)</text>
<text x="168.2" y="194.6">4225mm</text>
<text x="193" y="194.6">3715mm</text>
<text x="221.8" y="194.6">1 NOS</text>
</g>
<g font-size="2.5">
<text x="47.8" y="24.8">400</text>
<text x="29.9" y="34.5" transform="rotate(-90 29.9 34.5)">650</text>
</g>
<g font-size="2.4">
<text x="32.7" y="77.8" transform="rotate(-90 32.7 77.8)">3715</text>
<text x="264" y="101.6">NIHVA TECHNOLOGIES</text>
<text x="141.9" y="105.2" transform="rotate(-90 141.9 105.2)">1300</text>
<text x="267.2" y="104.1">PVT. LTD.</text>
<text x="280.4" y="104.1">PUNE</text>
<text x="32.4" y="116.8">75</text>
<text x="138.1" y="118.3">75</text>
</g>
<g font-size="2.3">
<text x="32.7" y="171.2">RAIL PROFILE</text>
<text x="33.3" y="168.3">M.S. BOTTOM</text>
<text x="39" y="174.1">3MM</text>
</g>
<text font-size="2.2" x="25.5" y="182.3">HEAVY RUBBER GAS KIT</text>
<g font-size="2.1">
<text x="237.6" y="16.9">DIMENSION :</text>
<text x="237.6" y="22.8">CLEAR WIDTH</text>
<text x="257.4" y="22.8">CLEAR HEIGHT</text>
<text x="278.6" y="22.8">QUANTITY</text>
<text x="240.7" y="30">4225mm</text>
<text x="260.8" y="30">3715mm</text>
<text x="278.3" y="30">1NOS</text>
<text x="237.3" y="35.9">MATERIAL :</text>
<text x="237.6" y="43.2">THICKNESS :</text>
<text x="237.6" y="113.7">TITLE:</text>
<text x="238.2" y="133.1">CLIENT'S APPROVAL :</text>
<text x="237.1" y="150.8">CLIENT -</text>
<text x="237.4" y="155.3">PROJECT -</text>
<text x="237.2" y="159.6">SITE LOCATION -</text>
<text x="237.3" y="163.8">DWG. NO. : NIHVA/17-18/VDR/0024</text>
<text x="256.2" y="167.9">WT:</text>
<text x="237.4" y="168">SCALE: NTS</text>
<text x="237.5" y="173.4">DRAWN BY: SURAJ</text>
<text x="266.4" y="173.6">DATE: 03-05-2017</text>
<text x="271.5" y="168">SHEET:1 OF 1</text>
<text x="237.9" y="179.4">CHECK BY: OMKAR</text>
<text x="266.5" y="179.7">DATE: 03-05-2017</text>
<text x="237.9" y="185">APPROVED BY : R.K</text>
<text x="266.5" y="185">DATE: 03-05-2017</text>
<text x="237.1" y="189.6">If any queries contact : projects@nihva.com</text>
<text x="237.2" y="194.7">NOTE: ALL DIMENSIONS ARE IN mm</text>
</g>
<g font-size="1.7">
<text x="265.4" y="107">Email:- info@nihva.com</text>
<text x="265.5" y="109.5">Website:- www.nihva.com</text>
</g>
<text font-size="1.3" x="66.5" y="173" transform="rotate(-90 66.5 173)">100 MM</text>
</svg>
